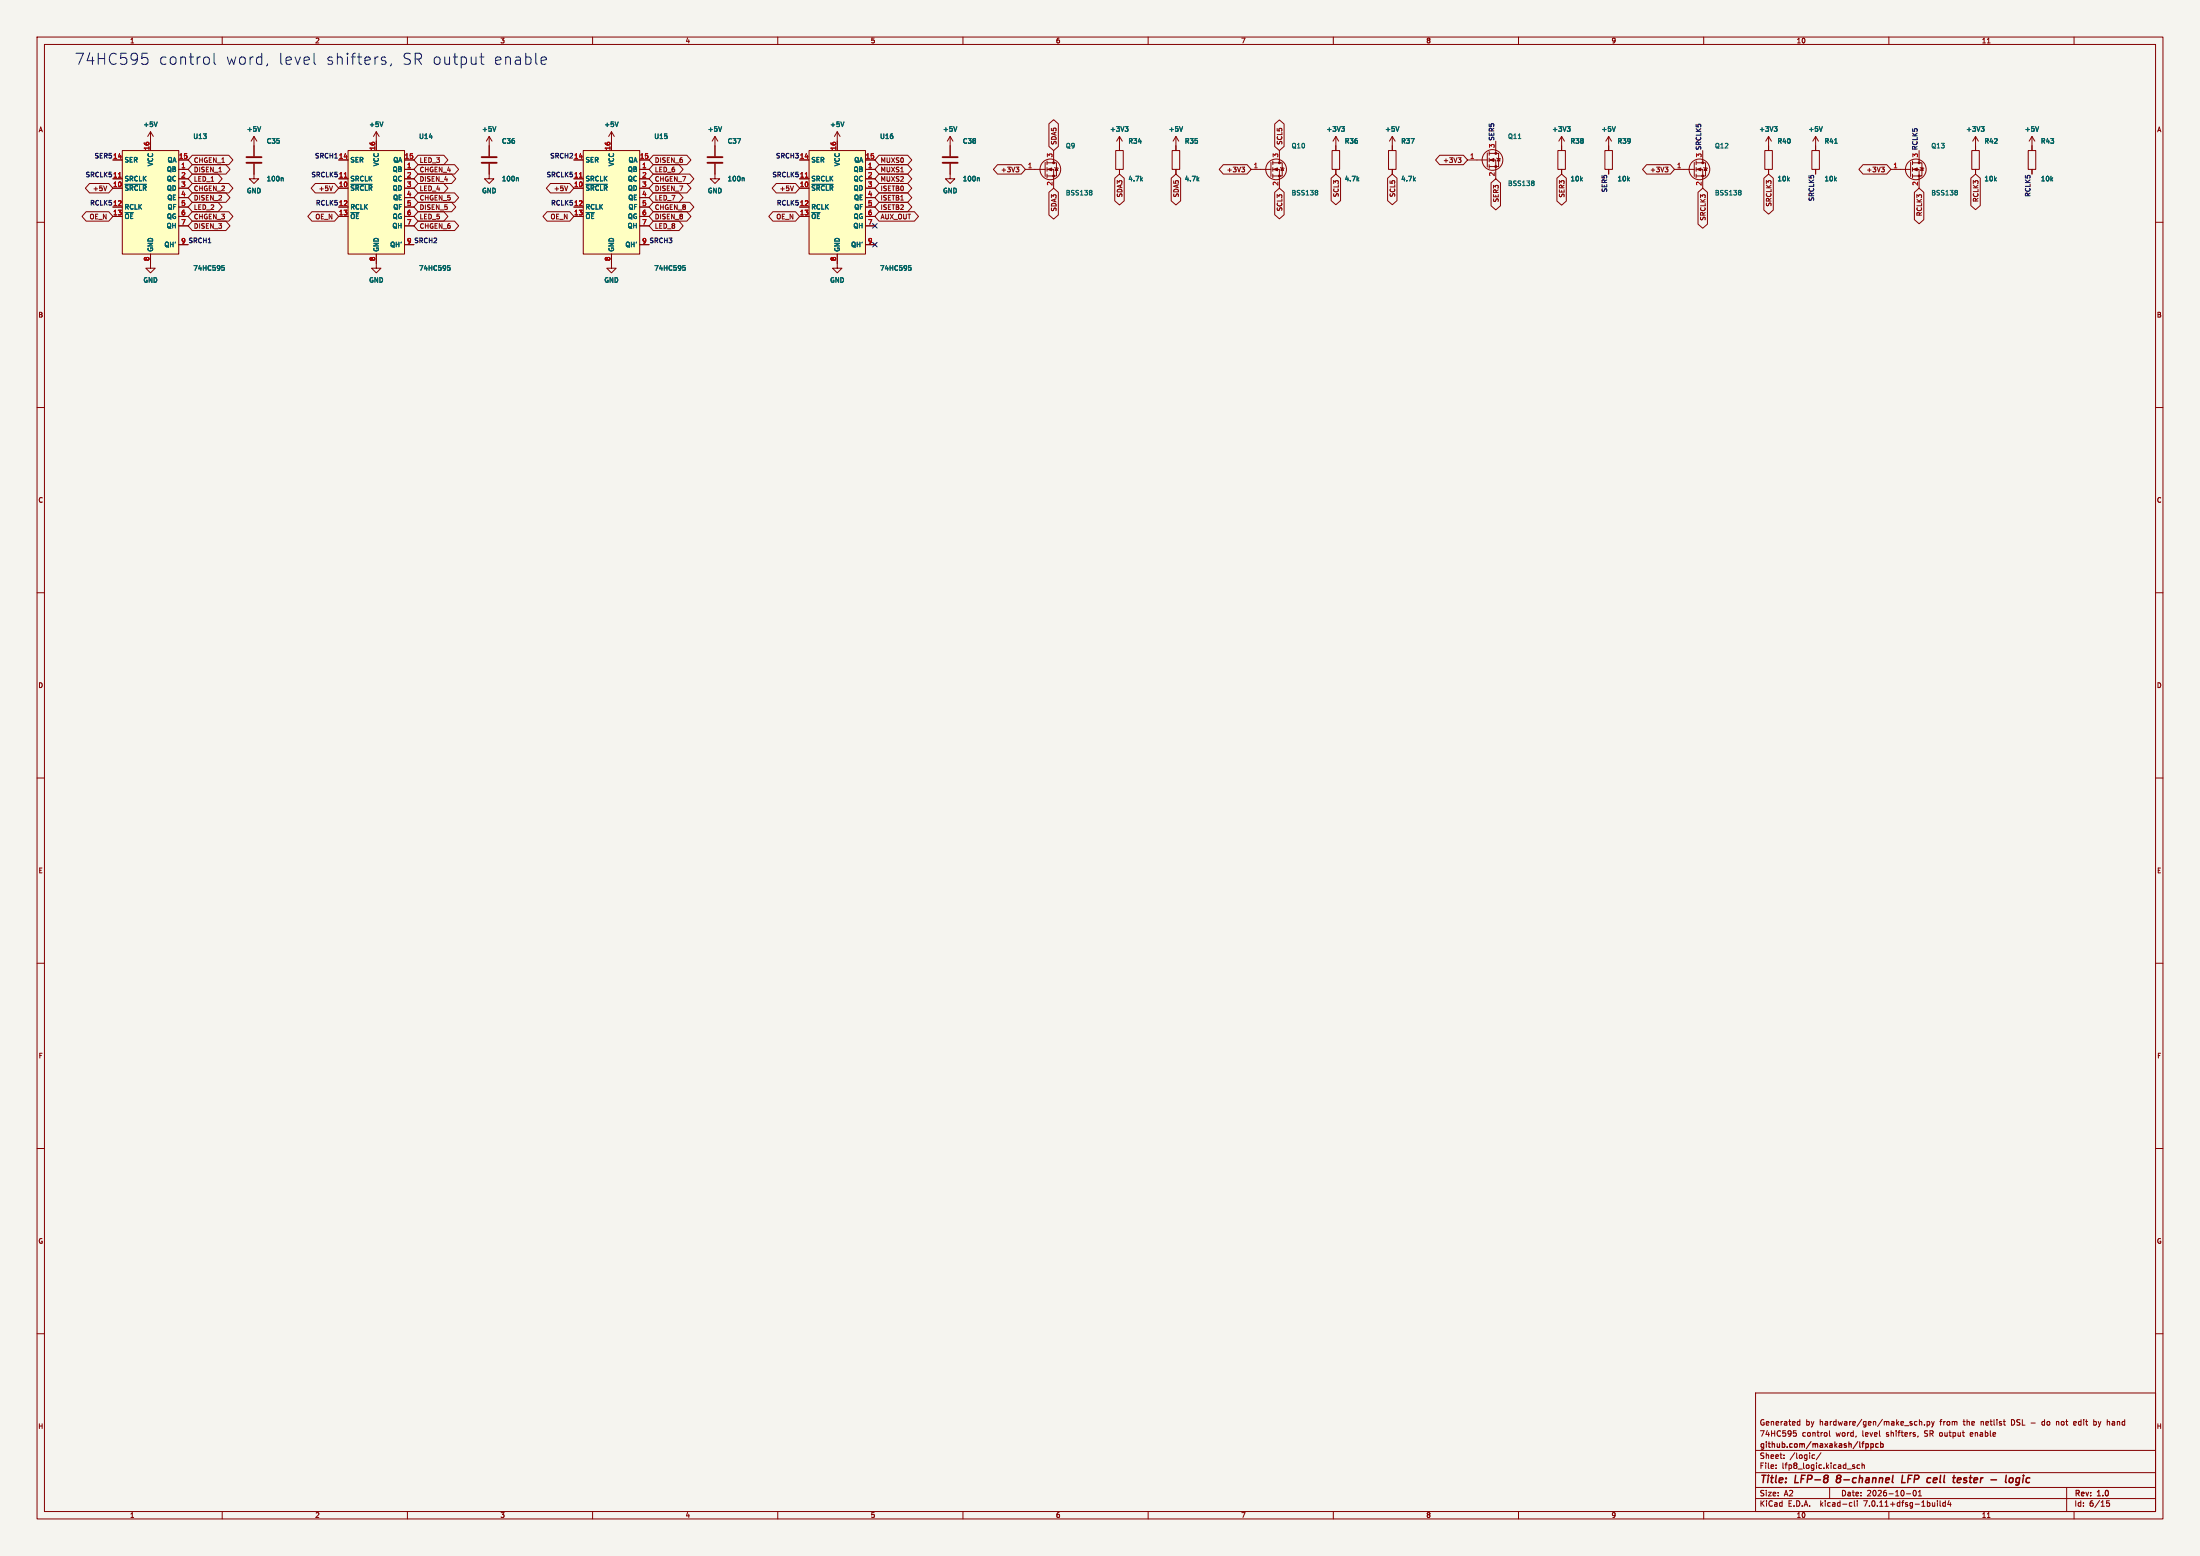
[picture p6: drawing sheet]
<svg xmlns="http://www.w3.org/2000/svg" width="594mm" height="420mm" viewBox="0 0 594 420" stroke-linecap="round" stroke-linejoin="round" font-family="sans-serif">
<path d="M0 0h594v420h-594z" fill="#f5f4ef" stroke="#f5f4ef" stroke-width=".27"/>
<g fill="none" stroke="#840000" stroke-width=".27">
<path d="M10 10h574v400h-574zM12 12h570v396h-570zM60 10v2M110 10v2M160 10v2M210 10v2M260 10v2M310 10v2M360 10v2M410 10v2M460 10v2M510 10v2"/>
<path d="M536.6 11.6h.7M560 10v2M40.6 35.6v5M40.6 35.6l-.7 1.2M40.6 35.6l.8 1.2M68.6 36.8v5.4M68.6 36.8l-.8 1.3M68.6 36.8l.7 1.3M101.6 35.6v5M101.6 35.6l-.8 1.2M101.6 35.6l.8 1.2M132.1 36.8l-.8 1.3"/>
<path d="M132.1 36.8v5.4M132.1 36.8l.7 1.3M165.1 35.6l-.8 1.2M165.1 35.6v5M165.1 35.6l.8 1.2M193 36.8l-.7 1.3M193 36.8v5.4M193 36.8l.8 1.3M226.1 35.6v5M226.1 35.6l-.8 1.2M226.1 35.6l.7 1.2M256.5 36.8v5.4"/>
<path d="M256.5 36.8l-.7 1.3M256.5 36.8l.8 1.3M283.2 33.4l1.3-1.1 1.2 1.1v6.1l-1.2 1.1-1.3-1.1zM302.3 36.8l-.8 1.3M302.3 36.8v3.8M302.3 36.8l.7 1.3M317.5 36.8l-.8 1.3M317.5 36.8v3.8M317.5 36.8l.8 1.3M344.2 33.5l1.2-1.1 1.3 1.1v6l-1.3 1.1-1.2-1.1zM360.7 36.8l-.8 1.3M360.7 36.8v3.8"/>
<path d="M360.7 36.8l.7 1.3M375.9 36.8v3.8M375.9 36.8l-.7 1.3M375.9 36.8l.8 1.3M403.9 38.1v3.3M421.6 36.8l-.7 1.3M421.6 36.8v3.8M421.6 36.8l.8 1.3M434.3 36.8l-.7 1.3M434.3 36.8v3.8M434.3 36.8l.8 1.3M477.5 36.8v3.8"/>
<path d="M477.5 36.8l-.7 1.3M477.5 36.8l.8 1.3M490.2 36.8l-.7 1.3M490.2 36.8v3.8M490.2 36.8l.8 1.3M533.4 36.8l-.8 1.3M533.4 36.8v3.8M533.4 36.8l.8 1.3M548.6 36.8l-.7 1.3M548.6 36.8v3.8M548.6 36.8l.8 1.3M10 60h2"/>
<path d="M23.3 57.2h6.1l1.1 1.2-1.1 1.3h-6.1l-1.2-1.3zM24.2 49.5h5.2l1.1 1.3-1.1 1.3h-5.2l-1.1-1.3zM28.8 50.2l-.4 1.3M30.5 43.2h2.5M30.5 50.8h2.5M30.5 48.3h2.5M30.5 55.9h2.5M30.5 58.4h2.5M33 40.6h15.3v28h-15.3zM48.3 45.7h2.5M48.3 43.2h2.5M48.3 50.8h2.5"/>
<path d="M48.3 48.3h2.5M48.3 55.9h2.5M48.3 58.4h2.5M48.3 53.3h2.5M51.9 57.2h9.9l1.1 1.2-1.1 1.3h-9.9l-1.1-1.3zM51.9 41.9h9.9l1.1 1.3-1.1 1.3h-9.9l-1.1-1.3zM51.9 59.7h9.1l1.1 1.3-1.1 1.2h-9.1l-1.1-1.2zM51.9 47h7l1.1 1.3-1.1 1.2h-7l-1.1-1.2zM51.9 49.5h9.9l1.1 1.3-1.1 1.3h-9.9l-1.1-1.3zM51.9 52.1h9.1l1.1 1.2-1.1 1.3h-9.1l-1.1-1.3zM51.9 54.6h7l1.1 1.3-1.1 1.3h-7l-1.1-1.3zM51.9 44.5h9.1l1.1 1.2-1.1 1.3h-9.1l-1.1-1.3z"/>
<path d="M68.6 44.2v4.1h1.2l-1.2 1.2-1.3-1.2h1.3M84.2 57.2h6.1l1.1 1.2-1.1 1.3h-6.1l-1.1-1.3zM85.1 49.5h5.2l1.1 1.3-1.1 1.3h-5.2l-1.1-1.3zM89.8 50.2l-.4 1.3M91.4 43.2h2.6M91.4 50.8h2.6M91.4 48.3h2.6M91.4 55.9h2.6M91.4 58.4h2.6M94 40.6h15.2v28h-15.2zM109.2 45.7h2.6M109.2 43.2h2.6"/>
<path d="M109.2 50.8h2.6M109.2 48.3h2.6M109.2 55.9h2.6M109.2 58.4h2.6M109.2 53.3h2.6M112.9 41.9h6.9l1.1 1.3-1.1 1.3h-6.9l-1.1-1.3zM112.9 59.7h9.8l1.1 1.3-1.1 1.2h-9.8l-1.1-1.2zM112.9 57.2h6.9l1.1 1.2-1.1 1.3h-6.9l-1.1-1.3zM112.9 49.5h6.9l1.1 1.3-1.1 1.3h-6.9l-1.1-1.3zM112.9 54.6h9l1.2 1.3-1.2 1.3h-9l-1.1-1.3zM112.9 52.1h9.8l1.1 1.2-1.1 1.3h-9.8l-1.1-1.3zM112.9 47h9l1.2 1.3-1.2 1.2h-9l-1.1-1.2z"/>
<path d="M112.9 44.5h9.8l1.1 1.2-1.1 1.3h-9.8l-1.1-1.3zM132.1 44.2v4.1h1.2l-1.2 1.2-1.3-1.2h1.3M147.7 57.2h6.1l1.1 1.2-1.1 1.3h-6.1l-1.1-1.3zM148.6 49.5h5.2l1.1 1.3-1.1 1.3h-5.2l-1.1-1.3zM153.3 50.2l-.4 1.3M154.9 43.2h2.6M154.9 50.8h2.6M154.9 48.3h2.6M154.9 55.9h2.6M154.9 58.4h2.6M157.5 40.6h15.2v28h-15.2zM172.7 45.7h2.6"/>
<path d="M172.7 43.2h2.6M172.7 50.8h2.6M172.7 48.3h2.6M172.7 55.9h2.6M172.7 58.4h2.6M172.7 53.3h2.6M176.4 57.2h9l1.2 1.2-1.2 1.3h-9l-1.1-1.3zM176.4 59.7h6.9l1.1 1.3-1.1 1.2h-6.9l-1.1-1.2zM176.4 41.9h9l1.2 1.3-1.2 1.3h-9l-1.1-1.3zM176.4 52.1h6.9l1.1 1.2-1.1 1.3h-6.9l-1.1-1.3zM176.4 54.6h9.8l1.1 1.3-1.1 1.3h-9.8l-1.1-1.3zM176.4 49.5h9l1.2 1.3-1.2 1.3h-9l-1.1-1.3z"/>
<path d="M176.4 47h9.8l1.1 1.3-1.1 1.2h-9.8l-1.1-1.2zM176.4 44.5h6.9l1.1 1.2-1.1 1.3h-6.9l-1.1-1.3zM193 44.2v4.1h1.3l-1.3 1.2-1.2-1.2h1.2M208.7 57.2h6.1l1.1 1.2-1.1 1.3h-6.1l-1.1-1.3zM209.6 49.5h5.2l1.1 1.3-1.1 1.3h-5.2l-1.1-1.3zM214.3 50.2l-.5 1.3M215.9 43.2h2.5M215.9 50.8h2.5M215.9 48.3h2.5M215.9 55.9h2.5M215.9 58.4h2.5M218.4 40.6h15.3v28h-15.3z"/>
<path d="M233.7 45.7h2.5M233.7 43.2h2.5M233.7 50.8h2.5M233.7 48.3h2.5M233.7 55.9h2.5M233.7 58.4h2.5M233.7 53.3h2.5M237.3 49.5h7.8l1.1 1.3-1.1 1.3h-7.8l-1.1-1.3zM237.3 47h7.8l1.1 1.3-1.1 1.2h-7.8l-1.1-1.2zM237.3 44.5h7.8l1.1 1.2-1.1 1.3h-7.8l-1.1-1.3zM237.3 54.6h7.8l1.1 1.3-1.1 1.3h-7.8l-1.1-1.3zM237.3 57.2h9.6l1.1 1.2-1.1 1.3h-9.6l-1.1-1.3z"/>
<path d="M237.3 41.9h7.8l1.1 1.3-1.1 1.3h-7.8l-1.1-1.3zM237.3 52.1h7.8l1.1 1.2-1.1 1.3h-7.8l-1.1-1.3zM256.5 44.2v4.1h1.3l-1.3 1.2-1.2-1.2h1.2M269.3 44.5h6.4l1.2 1.2-1.2 1.3h-6.4l-1.1-1.3zM274.3 45.1h.8l-.4 .5M274.8 45.6l.2 .1M275 45.7h.1M275 45.7l.1 .4-.3 .3M276.9 45.7h5.3M282.2 43.8v3.8M282.7 45.7h1.8v5.1M282.7 43.9h2.5v3.6h-2.5"/>
<path d="M282.7 43.4v1.1M282.7 45.2v1M282.7 47v1M283.2 51.9l1.3-1.1 1.2 1.1v6.1l-1.2 1.1-1.3-1.1zM284.5 40.6v3.3M284.7 45.2l1 .3M285.2 45.3l.4 .7h-.7zM301 48.1l1.3-1.1 1.2 1.1v6.1l-1.2 1.1-1.3-1.1zM301.2 40.6h2.1v5.1h-2.1zM302.3 45.7v1.3M316.2 48.1l1.3-1.1 1.3 1.1v6.1l-1.3 1.1-1.3-1.1zM316.5 40.6h2v5.1h-2z"/>
<path d="M317.5 45.7v1.3M330.3 44.5h6.4l1.1 1.2-1.1 1.3h-6.4l-1.1-1.3zM335.3 45.1h.7l-.4 .5M335.8 45.6l.2 .2-.2 .6M337.8 45.7h5.4M343.2 43.8v3.8M343.7 45.7h1.7v5.1M343.7 43.9h2.5v3.6h-2.5M343.7 43.4v1.1M343.7 45.2v1M343.7 47v1M344.2 51.9l1.2-1.1 1.3 1.1v6.1l-1.3 1.1-1.2-1.1z"/>
<path d="M345.4 40.6v3.3M345.7 45.2l1 .3M346.2 45.3l.4 .7h-.8zM359.4 48.1l1.3-1.1 1.2 1.1v6.1l-1.2 1.1-1.3-1.1zM359.7 40.6h2v5.1h-2zM360.7 45.7v1.3M374.6 48.1l1.3-1.1 1.3 1.1v6.1l-1.3 1.1-1.3-1.1zM374.9 40.6h2v5.1h-2zM375.9 45.7v1.3M388.7 41.9h6.4l1.1 1.3-1.1 1.3h-6.4l-1.1-1.3zM393.7 42.6h.8l-.5 .5M394.2 43.1l.3 .2-.3 .6"/>
<path d="M396.2 43.2h5.4M401.6 41.3v3.8M402.1 43.2h1.8v5.1M402.1 41.4h2.5v3.6h-2.5M402.1 40.9v1M402.1 42.7v1M402.1 44.5v1M402.6 49.4l1.3-1.1 1.2 1.1v6.1l-1.2 1.2-1.3-1.2zM404.1 42.7l1 .2M404.6 42.8l.4 .6h-.8zM420.4 48.1l1.2-1.1 1.3 1.1v6.2l-1.3 1.1-1.2-1.1zM420.6 40.6h2.1v5.1h-2.1z"/>
<path d="M421.6 45.7v1.3M433.3 40.6h2.1v5.1h-2.1zM434.3 45.7v1.3M444.6 44.5h6.4l1.1 1.2-1.1 1.3h-6.4l-1.1-1.3zM449.6 45.1h.7l-.4 .5M450.1 45.6l.2 .2-.2 .6M452.1 45.7h5.4M457.5 43.8v3.8M458 45.7h1.7v5.1M458 43.9h2.5v3.6h-2.5M458 43.4v1.1M458 45.2v1"/>
<path d="M458 47v1M458.5 51.9l1.2-1.1 1.3 1.1v8.6l-1.3 1.1-1.2-1.1zM459.7 40.6v3.3M460 45.2l1 .3M460.5 45.3l.4 .7h-.8zM476.2 48.1l1.3-1.1 1.3 1.1v8.6l-1.3 1.1-1.3-1.1zM476.5 40.6h2v5.1h-2zM477.5 45.7v1.3M489.2 40.6h2v5.1h-2zM490.2 45.7v1.3M503 44.5h6.4l1.1 1.2-1.1 1.3h-6.4l-1.1-1.3zM508 45.1h.8l-.5 .5"/>
<path d="M508.5 45.6l.3 .2-.3 .6M510.5 45.7h5.4M515.9 43.8v3.8M516.4 45.7h1.8v5.1M516.4 43.9h2.5v3.6h-2.5M516.4 43.4v1.1M516.4 45.2v1M516.4 47v1M516.9 51.9l1.3-1.1 1.2 1.1v7.4l-1.2 1.1-1.3-1.1zM518.2 40.6v3.3M518.4 45.2l1 .3M518.9 45.3l.4 .7h-.8z"/>
<path d="M532.1 48.1l1.3-1.1 1.3 1.1v7.4l-1.3 1.1-1.3-1.1zM532.4 40.6h2v5.1h-2zM533.4 45.7v1.3M547.6 40.6h2.1v5.1h-2.1zM548.6 45.7v1.3M582 60h2M40.6 68.6v3.8h1.3l-1.3 1.3-1.2-1.3h1.2M48.3 61h2.5M48.3 66h2.5M101.6 68.6v3.8h1.3l-1.3 1.3-1.3-1.3h1.3M109.2 61h2.6M109.2 66h2.6"/>
<path d="M165.1 68.6v3.8h1.3l-1.3 1.3-1.3-1.3h1.3M172.7 61h2.6M172.7 66h2.6M226.1 68.6v3.8h1.2l-1.2 1.3-1.3-1.3h1.3M233.7 61h2.5M233.7 66h2.5M10 110h2M582 110h2M10 160h2M582 160h2M10 210h2M582 210h2"/>
<path d="M10 260h2M582 260h2M10 310h2M582 310h2M10 360h2M474 376h108v32h-108zM582 360h2M474 397.5h108M474 391.5h108M479.5 396.2v.2M479.5 395.4v.2M481.7 393.5v.2"/>
<path d="M481.7 392.7v.2M484.2 386.2h.8M484.4 386.7h.3l.3 .3-.1 .6-.5 .1M485.4 384.6h.6M485.4 383.7h.6M486 383.2v1.5M489.4 393.6h.6M489.4 392.7h.6M491.7 392.1l-1.3 1.9M494 386.2v1.3l.2 .2M500.2 395.8l.6 .3-.1 .2-.4 .1M500.2 395.4h.5"/>
<path d="M502.1 395.4h-.4l-.3 .3 .1 .6h.6M502.7 395.5l.6-.1 .1 1M502.7 394.9v1.5M517.9 387.6l-.2 .3M518.2 383.8l.6-.1 .1 1M518.2 383.2v1.5M519.6 384.5v.2M520.3 383.7h.4l.3 .3-.1 .6h-.6M520.3 383.7v1.5M521.5 383.7l.4 1M521.9 384.7l-.4 .5M522.2 383.7l-.3 1"/>
<path d="M532 386.7v.9M532.7 387l-.7 .2M540.9 383.7h.6M541.3 384.7h.2M551.6 383.7l-.3 .3v.4l.3 .3M555.2 383.7v1M555.7 383.7l-.5 .1M560.5 383.7h-.4l-.2 .2 .1 .7h.5M560.6 384l-.7 .2M565.3 383.7h.4l.3 .3M565.3 383.2v1.5M566 384.4l-.3 .3-.4-.1"/>
<path d="M569.4 383.7l.2 .2v.8M60 408v2M110 408v2M160 408v2M210 408v2M260 408v2M310 408v2M360 408v2M410 408v2M460 408v2M474 404.5h108M474 401.5h108"/>
<path d="M494 401.5v3M499.6 405.6h.4M500 406.5l-.4 .1M500.7 405.1v1.3l.2 .2M501.5 405.1v.1M501.5 405.6v1M510 408v2M514.7 403.2h1.2M516.7 402.3h.2a.8 .8 0 0 1 .5 .7 .8 .8 0 0 1-.5 .8 1 1 0 0 1-.2-1.5zM518 403.8h.8M518 402.7l.4-.4v1.5M523.1 405.1v.1"/>
<path d="M523.1 405.6v1M523.8 405.1v1.3l.2 .2M525.2 405.6h-.4l-.3 .3 .2 .6h.5M525.2 405.1v1.5M526.2 405l-.3 1.1h.9M526.6 405.6v1M536.6 409.6h.7M558 401.5v6.5M560 408v2M569.5 405.1h-.7l-.1 .7 .8-.1v.7l-.2 .2-.6-.2"/>
<circle cx="283.6" cy="45.7" r="2.79"/>
<circle cx="344.6" cy="45.7" r="2.79"/>
<circle cx="403" cy="43.2" r="2.79"/>
<circle cx="458.9" cy="45.7" r="2.79"/>
<circle cx="517.3" cy="45.7" r="2.79"/>
</g>
<g fill="none" stroke="#840000" stroke-width=".4">
<path d="M493.5 398.3l.1 .3-.1 .3M495.9 399.2l-.1 .6 .1 .3M511.1 398.2l-.2 1.7 .3 .3M513.7 398.2l-.3 2h1M522.1 399.1l-.1 1M523 399.3l-1 .2M528.5 399.1l.4-.2h.3l.3 .2v.2l-1 .2M541.7 398.2l-.2 1.7M542.7 399h.7M543.5 399.1v.7M545.3 399h-.7l-.3 .8 .3 .4 .6-.1M545.3 398.9l-.2 1.6-.4 .4-.5-.1"/>
<path d="M528.5 400.1h.8"/>
</g>
<path d="M504.4 389.8v.7M505.1 389.7v1.5M505.1 389.7h.5l.2 .3-.1 .6h-.6M507.1 389.7h-.4l-.3 .3 .2 .6h.5M507.8 389.7h.4l.3 .3-.2 .6h-.5M507.8 389.2v1.5" fill="none" stroke="#840000" stroke-width=".3"/>
<g fill="none" stroke="#006464" stroke-width=".27">
<path d="M42.5 32.9l-.5 1.3M70.4 34.2l-.4 1.2M103.4 32.9l-.4 1.3M133.9 34.2l-.4 1.2M166.9 32.9l-.4 1.3M194.9 34.2l-.5 1.2M227.9 32.9l-.4 1.3M258.4 34.2l-.5 1.2M303.8 34.2h.8l-.5 .5M304.3 34.7l.3 .2-.3 .5M319.3 34.2l-.4 1.2M362.2 34.2h.8l-.4 .5"/>
<path d="M362.7 34.7l.3 .2-.3 .5M377.7 34.2l-.4 1.2M423.2 34.2h.7l-.4 .5M423.7 34.7l.2 .2-.2 .5M436.2 34.2l-.5 1.2M479 34.2h.8l-.4 .5M479.6 34.7l.2 .2-.2 .5M492 34.2l-.4 1.2M495.3 38.7h.8M534.9 34.2h.8l-.4 .5M535.5 34.7l.2 .2-.2 .5M550.5 34.2l-.5 1.2"/>
<path d="M33.8 49.8h5.7M76.3 48l.2 .2v.6M94.7 49.8h5.8M139.8 48l.2 .2v.6M158.2 49.8h5.8M200.7 48l.2 .2v.6M219.2 49.8h5.8M264.2 48l.2 .2v.6M294.6 51.4l.2 .2-.2 .3 .2 .5-.2 .2M355.6 51.4l.2 .2-.2 .3 .2 .5-.2 .2M414 48.8l.2 .3-.2 .3 .2 .5-.2 .2M469.9 51.4l.2 .2-.2 .3 .2 .5-.2 .2"/>
<path d="M528.3 51.4l.2 .2-.2 .3 .2 .5-.2 .2M59.9 71.7h.6M60 72.2l.6 .2-.1 .4-.5 .2M120.9 71.7h.6M121 72.2l.5 .2v.4l-.5 .2M184.4 71.7h.6M184.5 72.2l.5 .2v.4l-.5 .2M245.3 71.7h.6M245.5 72.2l.5 .2-.1 .4-.4 .2"/>
</g>
<g fill="#840000" stroke="#840000" stroke-width=".27">
<path d="M516.6 45.7l1.1-.4v.8z"/>
<path d="M402.3 43.2l1.1-.4v.8z"/>
<path d="M458.2 45.7l1-.4v.8z"/>
<path d="M343.9 45.7l1-.4v.8z"/>
<path d="M283 45.7l1-.4v.8z"/>
<circle cx="518.2" cy="47.5" r=".25"/>
<circle cx="518.2" cy="43.9" r=".25"/>
<circle cx="403.9" cy="45" r=".25"/>
<circle cx="403.9" cy="41.4" r=".25"/>
<circle cx="459.7" cy="47.5" r=".25"/>
<circle cx="459.7" cy="43.9" r=".25"/>
<circle cx="345.4" cy="47.5" r=".25"/>
<circle cx="345.4" cy="43.9" r=".25"/>
<circle cx="284.5" cy="47.5" r=".25"/>
<circle cx="284.5" cy="43.9" r=".25"/>
</g>
<path d="M66.5 43.9h4.1M66.5 42.4h4.1M130 43.9h4.1M130 42.4h4.1M191 43.9h4.1M191 42.4h4.1M254.5 43.9h4.1M254.5 42.4h4.1" fill="none" stroke="#840000" stroke-width=".51"/>
<g fill="#ffffc2" stroke="#ffffc2" stroke-width=".27">
<path d="M218.4 40.6h15.3v28h-15.3z"/>
<path d="M157.5 40.6h15.2v28h-15.2z"/>
<path d="M94 40.6h15.2v28h-15.2z"/>
<path d="M33 40.6h15.3v28h-15.3z"/>
</g>
<path d="M32 47.8h.7M93 47.8h.7M156.5 47.8h.7M217.4 47.8h.7" fill="none" stroke="#a90000" stroke-width=".27"/>
<path d="M38.4 14.4h1.4M38.7 15.5h.7l.6 .6-.2 1-.4 .3h-.7M56.2 15.5l.3 .4v.9l-.3 .4M57.8 14.4v2.5l.4 .5M72.2 17.2l-.2 .6M84.8 14.4v2.5l.4 .5M103 15.9l.1 .3 1 .3 .1 .3-.1 .4-.3 .2-.8-.2M104.1 15.5l-.7-.1-.4 .4M105.7 17.2l-.3 .6M129.5 15.4h1.2M130 14.4v2.5l.1 .3 .6 .2M146.1 16.4l1.4-.3-.1-.6-.9-.1-.4 .4 .1 1.4 .3 .2 .9-.2" fill="none" stroke="#0000c2" stroke-width=".27"/>
<path d="M235.6 65.4l1.2 1.2M235.6 60.4l1.2 1.2M236.8 65.4l-1.2 1.2M236.8 60.4l-1.2 1.2" fill="none" stroke="#000084" stroke-width=".27"/>
<g font-size="4.2" fill="#0000c2">
<text x="20" y="17.7">74HC595</text>
<text x="42.6" y="17.7">control</text>
<text x="60.6" y="17.7">word,</text>
<text x="74.6" y="17.7">level</text>
<text x="87.3" y="17.7">shifters,</text>
<text x="107.7" y="17.7">SR output</text>
<text x="132.1" y="17.7">enable</text>
</g>
<g font-size="2.8" fill="#840000">
<text x="475" y="400.9">Title:</text>
<text x="484.7" y="400.9">LFP-8</text>
<text x="496.7" y="400.9">8-channel</text>
<text x="515.1" y="400.9">LFP</text>
<text x="522.8" y="400.9">cell</text>
<text x="530.6" y="400.9">tester</text>
<text x="541.5" y="400.9">-</text>
<text x="546.3" y="400.9">logic</text>
</g>
<g font-size="2.1" fill="#840000">
<text x="475" y="388">74HC595</text>
<text x="475" y="385">Generated</text>
<text x="486.5" y="388">control</text>
<text x="487.5" y="385">by</text>
<text x="491.3" y="385">hardware/gen/make_sch.py</text>
<text x="495.7" y="388">word,</text>
<text x="503" y="388">level</text>
<text x="509.6" y="388">shifters,</text>
<text x="520" y="388">SR output</text>
<text x="524" y="385">from</text>
<text x="530.4" y="385">the</text>
<text x="532.7" y="388">enable</text>
<text x="535.2" y="385">netlist</text>
<text x="543.6" y="385">DSL -</text>
<text x="552.2" y="385">do</text>
<text x="556.2" y="385">not</text>
<text x="561.1" y="385">edit</text>
<text x="566.6" y="385">by</text>
<text x="570.4" y="385">hand</text>
<text x="475" y="394">Sheet:</text>
<text x="475" y="391.2">github.com/maxakash/lfppcb</text>
<text x="483.2" y="394">/logic/</text>
<text x="475" y="396.7">File:</text>
<text x="481.1" y="396.7">lfp8_logic.kicad_sch</text>
<text x="475" y="406.9">KiCad</text>
<text x="475" y="404.1">Size:</text>
<text x="481.7" y="404.1">A2</text>
<text x="482.7" y="406.9">E.D.A.</text>
<text x="491.6" y="406.9">kicad-cli</text>
<text x="497" y="404.1">Date:</text>
<text x="503.5" y="406.9">7.0.11+dfsg-1build4</text>
<text x="504" y="404.1">2026-10-01</text>
<text x="560" y="404.3">Rev:</text>
<text x="560" y="406.9">Id:</text>
<text x="564.1" y="406.9">6/15</text>
<text x="566.4" y="404.3">1.0</text>
</g>
<g font-size="1.8" fill="#840000">
<text x="35" y="11.9">1</text>
<text x="85" y="11.9">2</text>
<text x="135" y="11.9">3</text>
<text x="185" y="11.9">4</text>
<text x="235" y="11.9">5</text>
<text x="285" y="11.9">6</text>
<text x="335" y="11.9">7</text>
<text x="385" y="11.9">8</text>
<text x="435" y="11.9">9</text>
<text x="485" y="11.9">10</text>
<text x="535" y="11.9">11</text>
<text x="10.3" y="35.9">A</text>
<text x="582.3" y="35.9">A</text>
<text x="285.4" y="39.2" transform="rotate(-90 285.4 39.2)">SDA5</text>
<text x="346.4" y="39.2" transform="rotate(-90 346.4 39.2)">SCL5</text>
<text x="52.2" y="44.1">CHGEN_1</text>
<text x="52.2" y="46.7">DISEN_1</text>
<text x="113.2" y="44.1">LED_3</text>
<text x="113.2" y="46.7">CHGEN_4</text>
<text x="176.7" y="44.1">DISEN_6</text>
<text x="176.7" y="46.7">LED_6</text>
<text x="237.6" y="46.7">MUXS1</text>
<text x="237.6" y="44.1">MUXS0</text>
<text x="270.1" y="46.7">+3V3</text>
<text x="331.1" y="46.7">+3V3</text>
<text x="389.5" y="44.1">+3V3</text>
<text x="445.4" y="46.7">+3V3</text>
<text x="503.8" y="46.7">+3V3</text>
<text x="25" y="51.8">+5V</text>
<text x="52.2" y="49.2">LED_1</text>
<text x="52.2" y="51.8">CHGEN_2</text>
<text x="85.9" y="51.8">+5V</text>
<text x="113.2" y="51.8">LED_4</text>
<text x="113.2" y="49.2">DISEN_4</text>
<text x="149.4" y="51.8">+5V</text>
<text x="176.7" y="51.8">DISEN_7</text>
<text x="176.7" y="49.2">CHGEN_7</text>
<text x="210.4" y="51.8">+5V</text>
<text x="237.6" y="51.8">ISETB0</text>
<text x="237.6" y="49.2">MUXS2</text>
<text x="303.2" y="53.4" transform="rotate(-90 303.2 53.4)">SDA3</text>
<text x="318.5" y="53.4" transform="rotate(-90 318.5 53.4)">SDA5</text>
<text x="361.6" y="53.3" transform="rotate(-90 361.6 53.3)">SCL3</text>
<text x="376.9" y="53.3" transform="rotate(-90 376.9 53.3)">SCL5</text>
<text x="422.6" y="53.5" transform="rotate(-90 422.6 53.5)">SER3</text>
<text x="24.1" y="59.4">OE_N</text>
<text x="52.2" y="59.4">CHGEN_3</text>
<text x="52.2" y="54.3">DISEN_2</text>
<text x="52.2" y="56.8">LED_2</text>
<text x="85" y="59.4">OE_N</text>
<text x="113.2" y="59.4">LED_5</text>
<text x="113.2" y="56.8">DISEN_5</text>
<text x="113.2" y="54.3">CHGEN_5</text>
<text x="148.5" y="59.4">OE_N</text>
<text x="176.7" y="59.4">DISEN_8</text>
<text x="176.7" y="54.3">LED_7</text>
<text x="176.7" y="56.8">CHGEN_8</text>
<text x="209.5" y="59.4">OE_N</text>
<text x="237.6" y="56.8">ISETB2</text>
<text x="237.6" y="59.4">AUX_OUT</text>
<text x="237.6" y="54.3">ISETB1</text>
<text x="285.4" y="57.2" transform="rotate(-90 285.4 57.2)">SDA3</text>
<text x="346.4" y="57.1" transform="rotate(-90 346.4 57.1)">SCL3</text>
<text x="404.8" y="54.7" transform="rotate(-90 404.8 54.7)">SER3</text>
<text x="460.7" y="59.7" transform="rotate(-90 460.7 59.7)">SRCLK3</text>
<text x="478.5" y="55.9" transform="rotate(-90 478.5 55.9)">SRCLK3</text>
<text x="519.1" y="58.5" transform="rotate(-90 519.1 58.5)">RCLK3</text>
<text x="534.4" y="54.7" transform="rotate(-90 534.4 54.7)">RCLK3</text>
<text x="52.2" y="61.9">DISEN_3</text>
<text x="113.2" y="61.9">CHGEN_6</text>
<text x="176.7" y="61.9">LED_8</text>
<text x="10.3" y="85.9">B</text>
<text x="582.3" y="85.9">B</text>
<text x="10.3" y="135.9">C</text>
<text x="582.3" y="135.9">C</text>
<text x="10.3" y="185.9">D</text>
<text x="582.3" y="185.9">D</text>
<text x="10.3" y="235.9">E</text>
<text x="582.3" y="235.9">E</text>
<text x="10.3" y="285.9">F</text>
<text x="582.3" y="285.9">F</text>
<text x="10.3" y="335.9">G</text>
<text x="582.3" y="335.9">G</text>
<text x="10.2" y="385.9">H</text>
<text x="582.2" y="385.9">H</text>
<text x="35" y="409.9">1</text>
<text x="85" y="409.9">2</text>
<text x="135" y="409.9">3</text>
<text x="185" y="409.9">4</text>
<text x="235" y="409.9">5</text>
<text x="285" y="409.9">6</text>
<text x="335" y="409.9">7</text>
<text x="385" y="409.9">8</text>
<text x="435" y="409.9">9</text>
<text x="485" y="409.9">10</text>
<text x="535" y="409.9">11</text>
</g>
<g font-size="1.8" fill="#006464">
<text x="38.6" y="34.5">+5V</text>
<text x="66.5" y="35.7">+5V</text>
<text x="99.6" y="34.5">+5V</text>
<text x="130" y="35.7">+5V</text>
<text x="163.1" y="34.5">+5V</text>
<text x="191" y="35.7">+5V</text>
<text x="224" y="34.5">+5V</text>
<text x="254.5" y="35.7">+5V</text>
<text x="299.6" y="35.7">+3V3</text>
<text x="315.5" y="35.7">+5V</text>
<text x="358" y="35.7">+3V3</text>
<text x="373.9" y="35.7">+5V</text>
<text x="419" y="35.7">+3V3</text>
<text x="432.3" y="35.7">+5V</text>
<text x="474.9" y="35.7">+3V3</text>
<text x="488.2" y="35.7">+5V</text>
<text x="530.8" y="35.7">+3V3</text>
<text x="546.6" y="35.7">+5V</text>
<text x="52.1" y="37.7">U13</text>
<text x="71.9" y="39">C35</text>
<text x="113" y="37.7">U14</text>
<text x="135.4" y="39">C36</text>
<text x="176.5" y="37.7">U15</text>
<text x="196.4" y="39">C37</text>
<text x="237.5" y="37.7">U16</text>
<text x="259.9" y="39">C38</text>
<text x="287.7" y="40.2">Q9</text>
<text x="304.6" y="39">R34</text>
<text x="319.8" y="39">R35</text>
<text x="348.6" y="40.2">Q10</text>
<text x="363" y="39">R36</text>
<text x="378.2" y="39">R37</text>
<text x="407" y="37.7">Q11</text>
<text x="423.9" y="39">R38</text>
<text x="436.6" y="39">R39</text>
<text x="462.9" y="40.2">Q12</text>
<text x="479.8" y="39">R40</text>
<text x="492.5" y="39">R41</text>
<text x="521.3" y="40.2">Q13</text>
<text x="535.7" y="39">R42</text>
<text x="550.9" y="39">R43</text>
<text x="33.5" y="44">SER</text>
<text x="41.5" y="45" transform="rotate(-90 41.5 45)">VCC</text>
<text x="44.9" y="46.6">QB</text>
<text x="45.1" y="44">QA</text>
<text x="94.5" y="44">SER</text>
<text x="102.5" y="45" transform="rotate(-90 102.5 45)">VCC</text>
<text x="105.9" y="46.6">QB</text>
<text x="106.1" y="44">QA</text>
<text x="158" y="44">SER</text>
<text x="166" y="45" transform="rotate(-90 166 45)">VCC</text>
<text x="169.4" y="46.6">QB</text>
<text x="169.6" y="44">QA</text>
<text x="218.9" y="44">SER</text>
<text x="226.9" y="45" transform="rotate(-90 226.9 45)">VCC</text>
<text x="230.4" y="46.6">QB</text>
<text x="230.5" y="44">QA</text>
<text x="33.5" y="51.7">~{SRCLR}</text>
<text x="33.5" y="49.1">SRCLK</text>
<text x="44.9" y="49.1">QC</text>
<text x="44.9" y="51.7">QD</text>
<text x="66.5" y="52.4">GND</text>
<text x="71.9" y="49.1">100n</text>
<text x="94.5" y="51.7">~{SRCLR}</text>
<text x="94.5" y="49.1">SRCLK</text>
<text x="105.9" y="49.1">QC</text>
<text x="105.9" y="51.7">QD</text>
<text x="130" y="52.4">GND</text>
<text x="135.4" y="49.1">100n</text>
<text x="158" y="51.7">~{SRCLR}</text>
<text x="158" y="49.1">SRCLK</text>
<text x="169.4" y="49.1">QC</text>
<text x="169.4" y="51.7">QD</text>
<text x="191" y="52.4">GND</text>
<text x="196.4" y="49.1">100n</text>
<text x="218.9" y="51.7">~{SRCLR}</text>
<text x="218.9" y="49.1">SRCLK</text>
<text x="230.4" y="49.1">QC</text>
<text x="230.4" y="51.7">QD</text>
<text x="254.5" y="52.4">GND</text>
<text x="259.9" y="49.1">100n</text>
<text x="287.7" y="52.9">BSS138</text>
<text x="304.6" y="49.1">4.7k</text>
<text x="319.8" y="49.1">4.7k</text>
<text x="348.6" y="52.9">BSS138</text>
<text x="363" y="49.1">4.7k</text>
<text x="378.2" y="49.1">4.7k</text>
<text x="407" y="50.4">BSS138</text>
<text x="423.9" y="49.1">10k</text>
<text x="436.6" y="49.1">10k</text>
<text x="462.9" y="52.9">BSS138</text>
<text x="479.8" y="49.1">10k</text>
<text x="492.5" y="49.1">10k</text>
<text x="521.3" y="52.9">BSS138</text>
<text x="535.7" y="49.1">10k</text>
<text x="550.9" y="49.1">10k</text>
<text x="33.5" y="56.7">RCLK</text>
<text x="33.5" y="59.3">~{OE}</text>
<text x="44.9" y="59.3">QG</text>
<text x="45.1" y="54.2">QE</text>
<text x="45.1" y="56.7">QF</text>
<text x="94.5" y="56.7">RCLK</text>
<text x="94.5" y="59.3">~{OE}</text>
<text x="105.9" y="59.3">QG</text>
<text x="106" y="54.2">QE</text>
<text x="106.1" y="56.7">QF</text>
<text x="158" y="56.7">RCLK</text>
<text x="158" y="59.3">~{OE}</text>
<text x="169.4" y="59.3">QG</text>
<text x="169.5" y="54.2">QE</text>
<text x="169.6" y="56.7">QF</text>
<text x="218.9" y="56.7">RCLK</text>
<text x="218.9" y="59.3">~{OE}</text>
<text x="230.4" y="59.3">QG</text>
<text x="230.5" y="54.2">QE</text>
<text x="230.5" y="56.7">QF</text>
<text x="44.9" y="61.8">QH</text>
<text x="105.8" y="61.8">QH</text>
<text x="169.3" y="61.8">QH</text>
<text x="230.3" y="61.8">QH</text>
<text x="41.5" y="68.1" transform="rotate(-90 41.5 68.1)">GND</text>
<text x="44.3" y="66.9">QH'</text>
<text x="102.5" y="68.1" transform="rotate(-90 102.5 68.1)">GND</text>
<text x="105.2" y="66.9">QH'</text>
<text x="166" y="68.1" transform="rotate(-90 166 68.1)">GND</text>
<text x="168.7" y="66.9">QH'</text>
<text x="226.9" y="68.1" transform="rotate(-90 226.9 68.1)">GND</text>
<text x="229.7" y="66.9">QH'</text>
<text x="38.6" y="76.5">GND</text>
<text x="52.1" y="73.3">74HC595</text>
<text x="99.6" y="76.5">GND</text>
<text x="113" y="73.3">74HC595</text>
<text x="163.1" y="76.5">GND</text>
<text x="176.5" y="73.3">74HC595</text>
<text x="224" y="76.5">GND</text>
<text x="237.5" y="73.3">74HC595</text>
</g>
<g font-size="1.8" fill="#a90000">
<text x="40.4" y="40.7" transform="rotate(-90 40.4 40.7)">16</text>
<text x="101.3" y="40.7" transform="rotate(-90 101.3 40.7)">16</text>
<text x="164.8" y="40.7" transform="rotate(-90 164.8 40.7)">16</text>
<text x="225.8" y="40.7" transform="rotate(-90 225.8 40.7)">16</text>
<text x="30.4" y="42.9">14</text>
<text x="48.2" y="42.9">15</text>
<text x="48.8" y="45.5">1</text>
<text x="91.4" y="42.9">14</text>
<text x="109.2" y="42.9">15</text>
<text x="109.8" y="45.5">1</text>
<text x="154.9" y="42.9">14</text>
<text x="172.7" y="42.9">15</text>
<text x="173.3" y="45.5">1</text>
<text x="215.9" y="42.9">14</text>
<text x="233.6" y="42.9">15</text>
<text x="234.2" y="45.5">1</text>
<text x="277.4" y="45.5">1</text>
<text x="284.2" y="42.6" transform="rotate(-90 284.2 42.6)">3</text>
<text x="338.4" y="45.5">1</text>
<text x="345.2" y="42.6" transform="rotate(-90 345.2 42.6)">3</text>
<text x="396.8" y="42.9">1</text>
<text x="403.6" y="47.7" transform="rotate(-90 403.6 47.7)">2</text>
<text x="452.7" y="45.5">1</text>
<text x="511.1" y="45.5">1</text>
<text x="30.4" y="50.5">10</text>
<text x="30.4" y="48">11</text>
<text x="48.8" y="48">2</text>
<text x="48.8" y="50.5">3</text>
<text x="48.8" y="53.1">4</text>
<text x="91.4" y="50.5">10</text>
<text x="91.4" y="48">11</text>
<text x="109.8" y="48">2</text>
<text x="109.8" y="50.5">3</text>
<text x="109.8" y="53.1">4</text>
<text x="154.9" y="50.5">10</text>
<text x="154.9" y="48">11</text>
<text x="173.3" y="48">2</text>
<text x="173.3" y="50.5">3</text>
<text x="173.3" y="53.1">4</text>
<text x="215.9" y="50.5">10</text>
<text x="215.9" y="48">11</text>
<text x="234.2" y="48">2</text>
<text x="234.2" y="50.5">3</text>
<text x="234.2" y="53.1">4</text>
<text x="284.2" y="50.2" transform="rotate(-90 284.2 50.2)">2</text>
<text x="345.2" y="50.2" transform="rotate(-90 345.2 50.2)">2</text>
<text x="459.5" y="50.2" transform="rotate(-90 459.5 50.2)">2</text>
<text x="517.9" y="50.2" transform="rotate(-90 517.9 50.2)">2</text>
<text x="30.4" y="55.6">12</text>
<text x="30.4" y="58.2">13</text>
<text x="48.8" y="55.6">5</text>
<text x="48.8" y="58.2">6</text>
<text x="91.4" y="55.6">12</text>
<text x="91.4" y="58.2">13</text>
<text x="109.8" y="55.6">5</text>
<text x="109.8" y="58.2">6</text>
<text x="154.9" y="55.6">12</text>
<text x="154.9" y="58.2">13</text>
<text x="173.3" y="55.6">5</text>
<text x="173.3" y="58.2">6</text>
<text x="215.9" y="55.6">12</text>
<text x="215.9" y="58.2">13</text>
<text x="234.2" y="55.6">5</text>
<text x="234.2" y="58.2">6</text>
<text x="48.8" y="60.7">7</text>
<text x="48.8" y="65.8">9</text>
<text x="109.8" y="60.7">7</text>
<text x="109.8" y="65.8">9</text>
<text x="173.3" y="60.7">7</text>
<text x="173.3" y="65.8">9</text>
<text x="234.2" y="60.7">7</text>
<text x="234.2" y="65.8">9</text>
<text x="40.4" y="70.6" transform="rotate(-90 40.4 70.6)">8</text>
<text x="101.3" y="70.6" transform="rotate(-90 101.3 70.6)">8</text>
<text x="164.8" y="70.6" transform="rotate(-90 164.8 70.6)">8</text>
<text x="225.8" y="70.6" transform="rotate(-90 225.8 70.6)">8</text>
</g>
<g font-size="1.8" fill="#0f0f0f">
<text x="403.6" y="40.1" transform="rotate(-90 403.6 40.1)">3 SER5</text>
<text x="23" y="47.9">SRCLK5</text>
<text x="25.4" y="42.8">SER5</text>
<text x="84" y="47.9">SRCLK5</text>
<text x="84.9" y="42.8">SRCH1</text>
<text x="147.5" y="47.9">SRCLK5</text>
<text x="148.4" y="42.8">SRCH2</text>
<text x="208.4" y="47.9">SRCLK5</text>
<text x="209.4" y="42.8">SRCH3</text>
<text x="459.5" y="42.6" transform="rotate(-90 459.5 42.6)">3 SRCLK5</text>
<text x="517.9" y="42.6" transform="rotate(-90 517.9 42.6)">3 RCLK5</text>
<text x="434" y="52" transform="rotate(-90 434 52)">SER5</text>
<text x="548.3" y="53.2" transform="rotate(-90 548.3 53.2)">RCLK5</text>
<text x="24.2" y="55.5">RCLK5</text>
<text x="85.2" y="55.5">RCLK5</text>
<text x="148.7" y="55.5">RCLK5</text>
<text x="209.6" y="55.5">RCLK5</text>
<text x="489.9" y="54.4" transform="rotate(-90 489.9 54.4)">SRCLK5</text>
<text x="48.8" y="65.8">9 SRCH1</text>
<text x="109.8" y="65.8">9 SRCH2</text>
<text x="173.3" y="65.8">9 SRCH3</text>
</g>
</svg>
